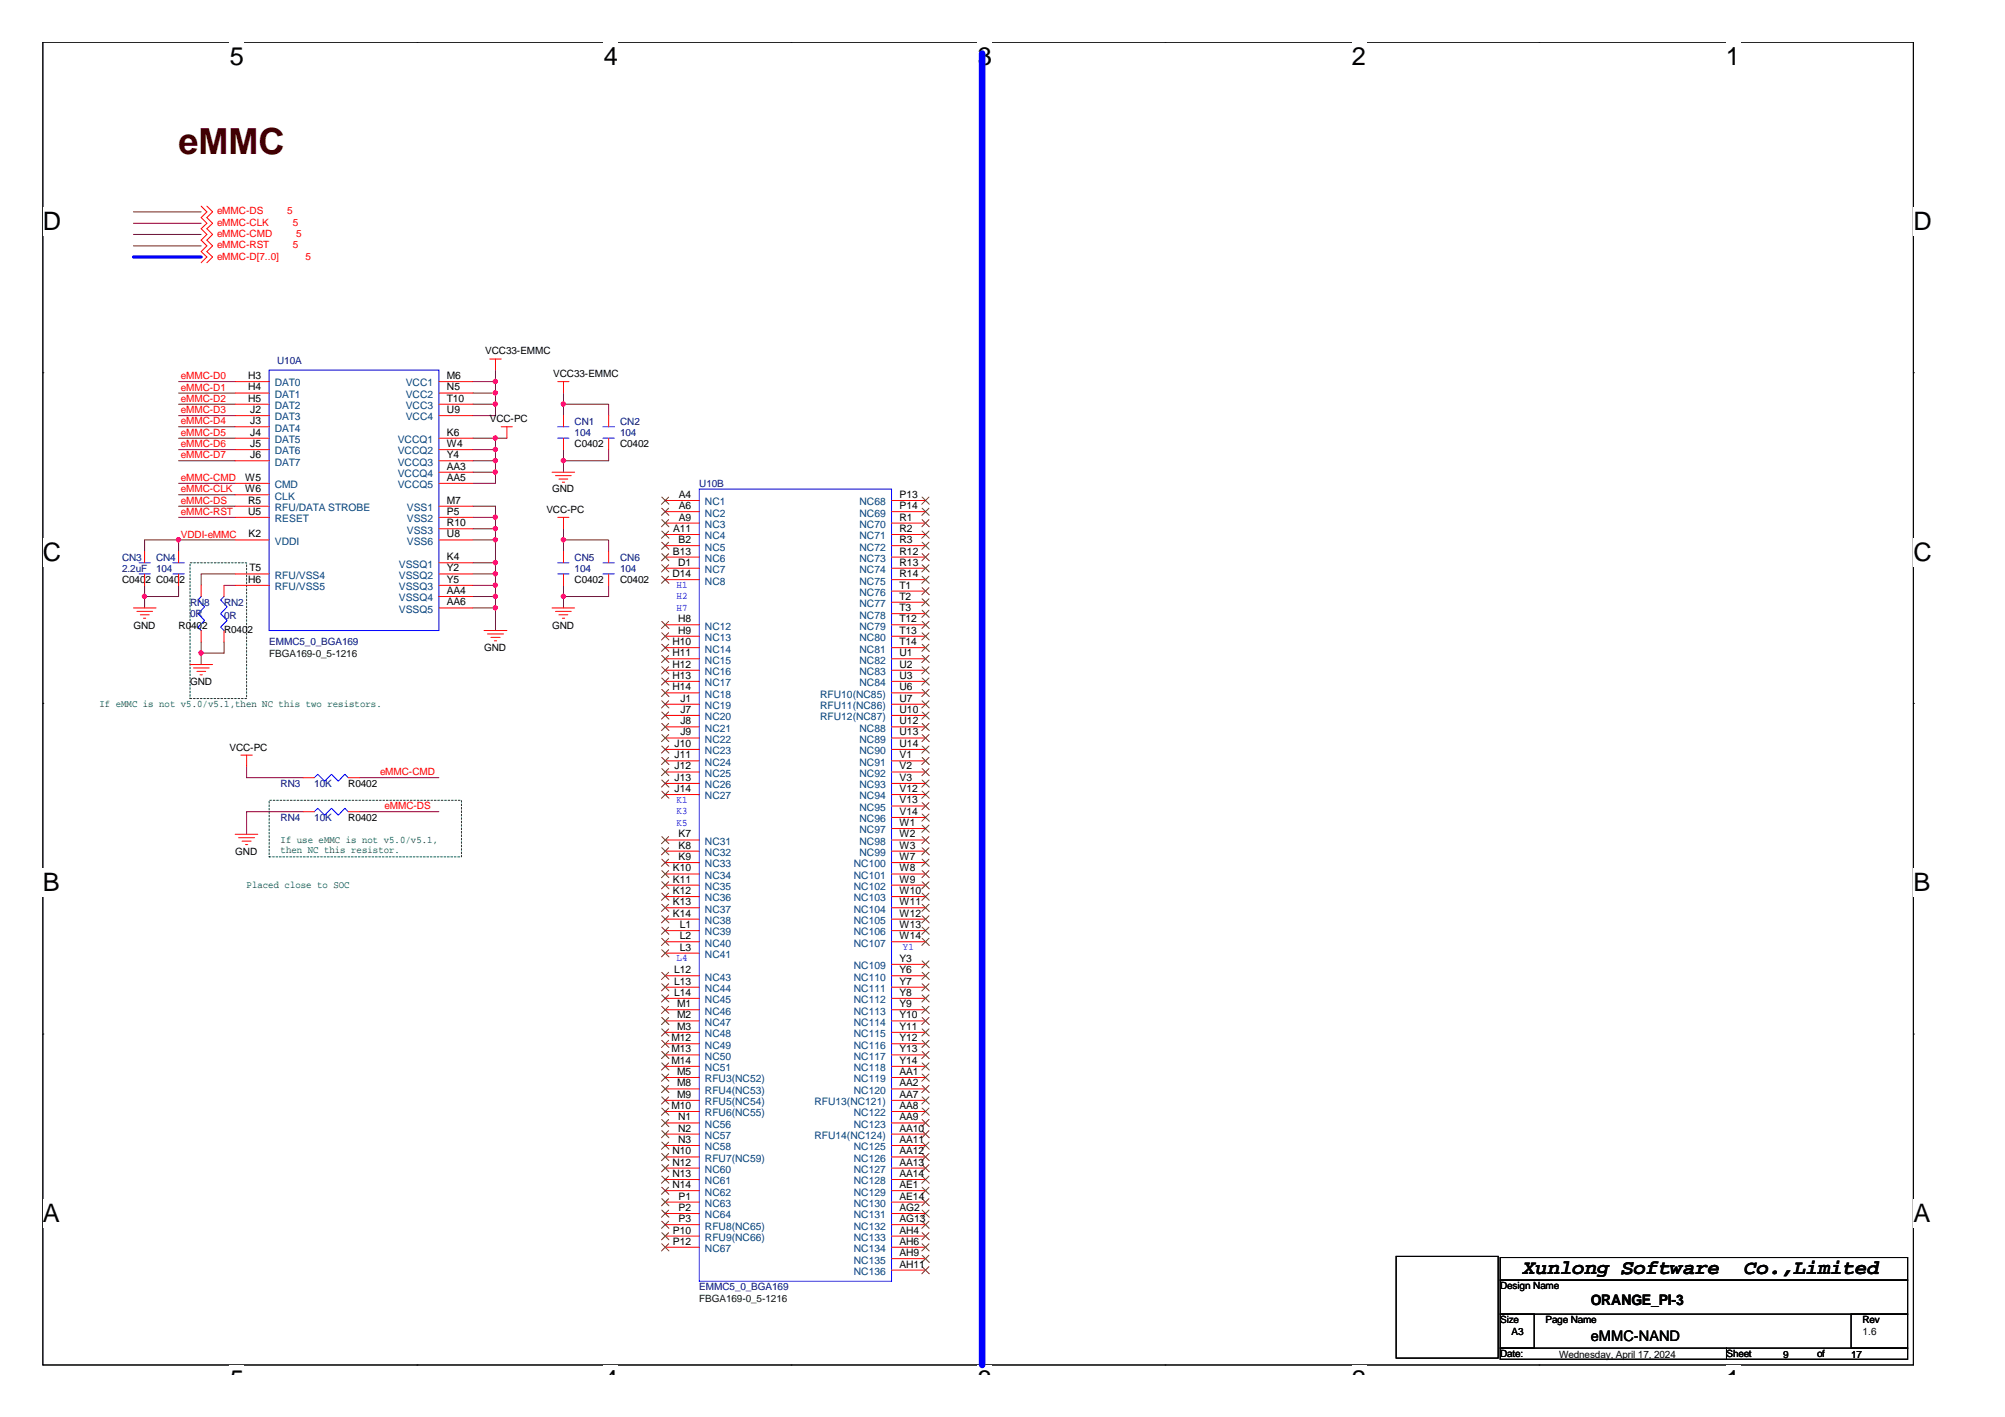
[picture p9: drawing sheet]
<svg xmlns="http://www.w3.org/2000/svg" width="297mm" height="210mm" viewBox="0 0 297 210" stroke-linecap="round" stroke-linejoin="round" font-family="sans-serif">
<path d="M6.3 6.2h277.2v196h-277.1z" fill="none" stroke="#000" stroke-width=".15"/>
<g fill="#fff">
<path d="M34 6.2h2.2v4.3h-2.2z"/>
<path d="M34 202.2h2.2v1.4h-2.2z"/>
</g>
<path d="M61.8 6.2h.1M61.8 202.2h.1" fill="none" stroke="#000" stroke-width=".15"/>
<g fill="#fff">
<path d="M89.5 6.2h2.1v4.3h-2.1z"/>
<path d="M89.5 202.2h2.1v1.4h-2.1z"/>
</g>
<path d="M117.2 6.2h.1M117.2 202.2h.1" fill="none" stroke="#000" stroke-width=".15"/>
<g fill="#fff">
<path d="M144.9 6.2h2.1v4.3h-2.1z"/>
<path d="M144.9 202.2h2.1v1.4h-2.1z"/>
</g>
<path d="M172.6 6.2h.1M172.6 202.2h.1" fill="none" stroke="#000" stroke-width=".15"/>
<g fill="#fff">
<path d="M200.3 6.2h2.1v4.3h-2.1z"/>
<path d="M200.3 202.2h2.1v1.4h-2.1z"/>
</g>
<path d="M228 6.2h.1M228 202.2h.1" fill="none" stroke="#000" stroke-width=".15"/>
<g fill="#fff">
<path d="M255.7 6.2h2.1v4.3h-2.1z"/>
<path d="M255.7 202.2h2.1v1.4h-2.1z"/>
<path d="M6.3 30.7h2.8v4.2h-2.8z"/>
<path d="M283.5 30.7h2.7v4.2h-2.7z"/>
<path d="M6.3 79.7h2.8v4.2h-2.8z"/>
<path d="M283.5 79.7h2.7v4.2h-2.7z"/>
</g>
<path d="M6.3 55.2h.1M283.5 55.2h.1" fill="none" stroke="#000" stroke-width=".15"/>
<g fill="#fff">
<path d="M6.3 128.7h2.6v4.2h-2.6z"/>
<path d="M283.5 128.7h2.5v4.2h-2.5z"/>
</g>
<path d="M6.3 104.2h.1M283.5 104.2h.1" fill="none" stroke="#000" stroke-width=".15"/>
<g fill="#fff">
<path d="M6.3 177.6h2.6v4.3h-2.6z"/>
<path d="M283.5 177.6h2.5v4.3h-2.5z"/>
</g>
<path d="M6.3 153.2h.1M283.5 153.2h.1M206.8 186.1h15.2v15.1h-15.2zM222.2 186.3h60.4v3.3h-60.4zM222.2 189.6h60.4v5.1h-60.4zM222.2 194.7h5.1v5h-5.1zM222.2 199.7h33.6v1.7h-33.6zM255.8 199.7h26.8v1.7h-26.8zM274.2 194.7h8.4v5h-8.4z" fill="none" stroke="#000" stroke-width=".15"/>
<path d="M28.2 83.4h8.3v20.1h-8.3zM39.9 118.5h28.5v8.4h-28.5z" fill="none" stroke="#008000" stroke-width=".15" stroke-dasharray=".3 .3"/>
<path d="M145.5 7.9v194.3" fill="none" stroke="#00f" stroke-width=".97"/>
<g fill="none" stroke="#800040" stroke-width=".15">
<path d="M19.8 36.4h10M19.8 34.7h10M19.8 33.1h10M19.8 31.4h10M26.5 59.9h8.3M26.5 58.2h8.3M26.5 56.5h8.3M70.1 56.5h3.3M70.1 59.9h3.3v1.7h-3.3M70.1 58.2h3.3M73.4 54.8v1.7M73.4 56.5v1.7"/>
<path d="M73.4 58.2v1.7M83.5 59.9v1.7M83.5 58.2v1.7M83.5 59.9h6.7v1.7M26.5 80h-5.1v1.7M26.5 80v1.7M26.5 63.2h8.3M26.5 61.6h8.3M26.5 73.3h8.3M26.5 71.6h8.3M26.5 68.3h8.3M26.5 66.6h8.3"/>
<path d="M26.5 64.9h8.3M26.5 80h8.3M26.5 76.6h8.3M26.5 75h8.3M70.1 69.9h3.3M70.1 68.3h3.3M70.1 66.6h3.3M70.1 80h3.3M70.1 78.3h3.3M70.1 76.6h3.3M70.1 75h3.3v1.6M70.1 64.9h3.3"/>
<path d="M73.4 69.9v1.7h-3.3M73.4 68.3v1.6M73.4 66.6v1.7M73.4 64.9v1.7M73.4 78.3v1.7M73.4 80v3.4M73.4 76.6v1.7M73.4 64.9h1.7M83.5 80v1.7M83.5 66.6v1.7M83.5 78.3v1.7M83.5 68.3v1.6"/>
<path d="M83.5 80h6.7v1.7M90.2 66.6v1.7h-6.7M21.4 86.7v1.7M21.4 88.4v1.7M26.5 86.7v1.7h-5.1M29.8 96.7v1.7M29.8 95.1v1.6M33.2 95.1v1.6h-3.4M33.2 86.7h1.6M34.8 85h-5v1.7M70.1 86.7h3.3M70.1 85h3.3"/>
<path d="M70.1 83.4h3.3M70.1 90.1h3.3M70.1 88.4h3.3M73.4 88.4v1.7M73.4 90.1v3.3M73.4 85v1.7M73.4 86.7v1.7M73.4 83.4v1.6M83.5 86.7v1.7M83.5 88.4v1.7M90.2 86.7v1.7h-6.7M36.5 113.5v1.7h8.4"/>
<path d="M53.3 115.2h11.7M44.9 120.2h-8.4v3.4M53.3 120.2h11.7"/>
</g>
<g fill="#f0f" stroke="#f0f" stroke-width=".15">
<circle cx="73.4" cy="56.5" r=".32"/>
<circle cx="73.4" cy="58.2" r=".32"/>
<circle cx="73.4" cy="68.2" r=".32"/>
<circle cx="73.4" cy="66.6" r=".32"/>
<circle cx="73.4" cy="86.7" r=".32"/>
<circle cx="73.4" cy="85" r=".32"/>
<circle cx="73.4" cy="83.3" r=".32"/>
<circle cx="73.4" cy="76.6" r=".32"/>
<circle cx="73.4" cy="69.9" r=".32"/>
<circle cx="73.4" cy="80" r=".32"/>
<circle cx="73.4" cy="78.3" r=".32"/>
<circle cx="73.4" cy="90" r=".32"/>
<circle cx="73.4" cy="88.3" r=".32"/>
<circle cx="21.4" cy="88.3" r=".32"/>
<circle cx="26.4" cy="80" r=".32"/>
<circle cx="29.8" cy="96.7" r=".32"/>
<circle cx="73.4" cy="59.8" r=".32"/>
<circle cx="73.4" cy="64.9" r=".32"/>
<circle cx="83.5" cy="59.8" r=".32"/>
<circle cx="83.5" cy="68.2" r=".32"/>
<circle cx="83.5" cy="88.3" r=".32"/>
<circle cx="83.5" cy="80" r=".32"/>
</g>
<path d="M19.8 38.1h10" fill="none" stroke="#00f" stroke-width=".47"/>
<g fill="none" stroke="#f00" stroke-width=".15">
<path d="M29.8 30.5l.8 .9-.8 .8 .8 .9-.8 .8 .8 .8-.8 .9 .8 .8-.8 .9 .8 .8-.8 .8M30.6 30.5l.9 .9-.9 .8 .9 .9-.9 .8 .9 .8-.9 .9 .9 .8-.9 .9 .9 .8-.9 .8M34.8 56.5h5.1M34.8 58.2h5.1M34.8 59.9h5.1M65 56.5h5.1M65 58.2h5.1M65 59.9h5.1M72.6 53.2h1.7M73.4 53.2v1.6M82.6 56.5h1.7M83.5 56.5v1.7"/>
<path d="M34.8 61.6h5.1M34.8 63.2h5.1M34.8 64.9h5.1M34.8 66.6h5.1M34.8 68.3h5.1M34.8 80h5.1M34.8 75h5.1M34.8 76.6h5.1M34.8 71.6h5.1M34.8 73.3h5.1M65 64.9h5.1M65 75h5.1"/>
<path d="M65 76.6h5.1M65 78.3h5.1M65 80h5.1M65 61.6h5.1M65 66.6h5.1M65 68.3h5.1M65 69.9h5.1M65 71.6h5.1M74.3 63.2h1.6M75.1 63.2v1.7M81.8 69.9h3.3M82.3 70.5h2.3"/>
<path d="M82.6 76.6h1.7M82.8 71h1.3M83.3 71.4h.4M83.5 76.6v1.7M83.5 64.9v1.7M83.5 61.6v1.6M90.2 64.9v1.7M90.2 61.6v1.6M98.6 74.1h5M98.6 75.8h5M98.6 77.5h5M98.6 79.2h5"/>
<path d="M132.1 74.1h5M132.1 75.8h5M132.1 77.5h5M132.1 79.2h5M19.8 90.1h3.3M20.3 90.6h2.3M20.8 91.1h1.3M21.3 91.6h.3M21.4 85v1.7M21.4 81.7v1.7M26.5 85v1.7M26.5 81.7v1.7"/>
<path d="M28.2 98.4h3.3M28.7 98.9h2.3M29.2 99.5h1.3M29.6 100h.4M29.8 93.4v1.7M29.8 86.7v1.7M33.2 93.4v1.7M33.2 86.7v1.7M34.8 86.7h5.1M34.8 85h5.1M65 83.4h5.1M65 85h5.1"/>
<path d="M65 86.7h5.1M65 88.4h5.1M65 90.1h5.1M71.7 93.4h3.4M72.2 93.9h2.4M72.7 94.4h1.4M73.2 94.9h.4M81.8 90.1h3.3M82.3 90.6h2.3M82.8 91.1h1.3M83.3 91.6h.4M83.5 85v1.7"/>
<path d="M83.5 81.7v1.7M90.2 85v1.7M90.2 81.7v1.7M98.6 80.8h5M98.6 82.5h5M98.6 84.2h5M98.6 85.9h5M98.6 92.6h5M98.6 94.2h5M98.6 95.9h5M98.6 97.6h5M98.6 99.3h5"/>
<path d="M132.1 80.8h5M132.1 82.5h5M132.1 84.2h5M132.1 85.9h5M132.1 87.6h5M132.1 89.2h5M132.1 90.9h5M132.1 92.6h5M132.1 94.2h5M132.1 95.9h5M132.1 97.6h5M132.1 99.3h5"/>
<path d="M35.7 111.9h1.7M36.5 111.9v1.6M44.9 115.2h1.7M51.6 115.2h1.7M98.6 100.9h5M98.6 102.6h5M98.6 104.3h5M98.6 106h5M98.6 107.7h5M98.6 109.3h5M98.6 111h5M98.6 112.7h5"/>
<path d="M98.6 114.4h5M98.6 116h5M98.6 117.7h5M132.1 100.9h5M132.1 102.6h5M132.1 104.3h5M132.1 106h5M132.1 107.7h5M132.1 109.3h5M132.1 111h5M132.1 112.7h5M132.1 114.4h5"/>
<path d="M132.1 116h5M132.1 117.7h5M132.1 119.4h5M34.8 123.6h3.4M35.3 124.1h2.4M35.9 124.6h1.3M36.4 125.1h.3M44.9 120.2h1.7M51.6 120.2h1.7M98.6 124.4h5M98.6 126.1h5M98.6 127.8h5"/>
<path d="M98.6 129.5h5M98.6 131.1h5M98.6 132.8h5M98.6 134.5h5M98.6 136.2h5M98.6 137.9h5M98.6 139.5h5M132.1 121.1h5M132.1 122.7h5M132.1 124.4h5M132.1 126.1h5M132.1 127.8h5"/>
<path d="M132.1 129.5h5M132.1 131.1h5M132.1 132.8h5M132.1 134.5h5M132.1 136.2h5M132.1 137.9h5M132.1 139.5h5M98.6 141.2h5M98.6 144.5h5M98.6 146.2h5M98.6 147.9h5M98.6 149.6h5"/>
<path d="M98.6 151.2h5M98.6 152.9h5M98.6 154.6h5M98.6 156.3h5M98.6 158h5M98.6 159.6h5M132.1 142.8h5M132.1 144.5h5M132.1 146.2h5M132.1 147.9h5M132.1 149.6h5M132.1 151.2h5"/>
<path d="M132.1 152.9h5M132.1 154.6h5M132.1 156.3h5M132.1 158h5M132.1 159.6h5M98.6 161.3h5M98.6 163h5M98.6 164.6h5M98.6 166.3h5M98.6 168h5M98.6 169.7h5M98.6 171.4h5"/>
<path d="M98.6 173h5M98.6 174.7h5M98.6 176.4h5M98.6 178.1h5M98.6 179.8h5M132.1 161.3h5M132.1 163h5M132.1 164.6h5M132.1 166.3h5M132.1 168h5M132.1 169.7h5M132.1 171.4h5"/>
<path d="M132.1 173h5M132.1 174.7h5M132.1 176.4h5M132.1 178.1h5M132.1 179.8h5M98.6 181.4h5M98.6 183.1h5M98.6 184.8h5M132.1 181.4h5M132.1 183.1h5M132.1 184.8h5M132.1 186.5h5"/>
<path d="M132.1 188.1h5"/>
</g>
<g fill="none" stroke="#00f" stroke-width=".15">
<path d="M39.9 54.8h25.1v38.6h-25.1zM82.6 64.9h1.7M82.6 63.2h1.7M89.3 64.9h1.7M89.3 63.2h1.7M103.6 72.4h28.5v117.4h-28.5zM20.6 85h1.7M20.6 83.4h1.7M25.6 85h1.7M25.6 83.4h1.7M29.8 88.4l-.5 .5 1 1-1 1 1 1-1 1 .5 .5M33.2 88.4l-.5 .5 1 1-1 1 1 1-1 1 .5 .5"/>
<path d="M82.6 85h1.7M82.6 83.4h1.7M89.3 85h1.7M89.3 83.4h1.7M46.6 115.2l.5-.5 1 1 1-1 1 1 1-1 .5 .5M46.6 120.2l.5-.5 1 1 1-1 1 1 1-1 .5 .5"/>
</g>
<g fill="none" stroke="#804000" stroke-width=".15">
<path d="M98 73.6l1.1 1.1M98 75.3l1.1 1M98 77l1.1 1M98 78.7l1.1 1M99.1 73.6l-1.1 1.1M99.1 75.3l-1.1 1M99.1 77l-1.1 1M99.1 78.7l-1.1 1M136.6 73.6l1.1 1.1M136.6 75.3l1.1 1M136.6 77l1.1 1M136.6 78.7l1.1 1"/>
<path d="M137.6 75.3l-1 1M137.6 77l-1 1M137.6 73.6l-1 1.1M137.6 78.7l-1 1M98 80.3l1.1 1.1M98 82l1.1 1.1M98 83.7l1.1 1M98 85.4l1.1 1M98 92l1.1 1.1M98 93.7l1.1 1.1M98 95.4l1.1 1.1M98 97.1l1.1 1"/>
<path d="M98 98.8l1.1 1M99.1 80.3l-1.1 1.1M99.1 82l-1.1 1.1M99.1 83.7l-1.1 1M99.1 85.4l-1.1 1M99.1 92l-1.1 1.1M99.1 93.7l-1.1 1.1M99.1 95.4l-1.1 1.1M99.1 97.1l-1.1 1M99.1 98.8l-1.1 1M136.6 80.3l1.1 1.1M136.6 82l1.1 1.1"/>
<path d="M136.6 83.7l1.1 1M136.6 85.4l1.1 1M136.6 87.1l1.1 1M136.6 88.7l1.1 1.1M136.6 90.4l1.1 1.1M136.6 92l1.1 1.1M136.6 93.7l1.1 1.1M136.6 95.4l1.1 1.1M136.6 97.1l1.1 1M136.6 98.8l1.1 1M137.6 85.4l-1 1M137.6 88.7l-1 1.1"/>
<path d="M137.6 92l-1 1.1M137.6 93.7l-1 1.1M137.6 97.1l-1 1M137.6 98.8l-1 1M137.6 80.3l-1 1.1M137.6 82l-1 1.1M137.6 83.7l-1 1M137.6 87.1l-1 1M137.6 90.4l-1 1.1M137.6 95.4l-1 1.1M98 100.4l1.1 1.1M98 102.1l1.1 1.1"/>
<path d="M98 103.8l1.1 1.1M98 105.5l1.1 1M98 107.2l1.1 1M98 108.8l1.1 1.1M98 110.5l1.1 1.1M98 112.2l1.1 1.1M98 113.8l1.1 1.1M98 115.5l1.1 1.1M98 117.2l1.1 1.1M99.1 100.4l-1.1 1.1M99.1 102.1l-1.1 1.1M99.1 103.8l-1.1 1.1"/>
<path d="M99.1 105.5l-1.1 1M99.1 107.2l-1.1 1M99.1 108.8l-1.1 1.1M99.1 110.5l-1.1 1.1M99.1 112.2l-1.1 1.1M99.1 113.8l-1.1 1.1M99.1 115.5l-1.1 1.1M99.1 117.2l-1.1 1.1M136.6 100.4l1.1 1.1M136.6 102.1l1.1 1.1M136.6 103.8l1.1 1.1M136.6 105.5l1.1 1"/>
<path d="M136.6 107.2l1.1 1M136.6 108.8l1.1 1.1M136.6 110.5l1.1 1.1M136.6 112.2l1.1 1.1M136.6 113.8l1.1 1.1M136.6 115.5l1.1 1.1M136.6 117.2l1.1 1.1M136.6 118.9l1.1 1M137.6 100.4l-1 1.1M137.6 102.1l-1 1.1M137.6 105.5l-1 1M137.6 107.2l-1 1"/>
<path d="M137.6 108.8l-1 1.1M137.6 110.5l-1 1.1M137.6 113.8l-1 1.1M137.6 115.5l-1 1.1M137.6 117.2l-1 1.1M137.6 118.9l-1 1M137.6 103.8l-1 1.1M137.6 112.2l-1 1.1M98 123.9l1.1 1.1M98 125.6l1.1 1M98 127.3l1.1 1M98 129l1.1 1"/>
<path d="M98 130.6l1.1 1.1M98 132.3l1.1 1.1M98 134l1.1 1M98 135.7l1.1 1M98 137.3l1.1 1.1M98 139l1.1 1.1M99.1 123.9l-1.1 1.1M99.1 125.6l-1.1 1M99.1 127.3l-1.1 1M99.1 129l-1.1 1M99.1 130.6l-1.1 1.1M99.1 132.3l-1.1 1.1"/>
<path d="M99.1 134l-1.1 1M99.1 135.7l-1.1 1M99.1 137.3l-1.1 1.1M99.1 139l-1.1 1.1M136.6 120.6l1.1 1M136.6 122.2l1.1 1.1M136.6 123.9l1.1 1.1M136.6 125.6l1.1 1M136.6 127.3l1.1 1M136.6 129l1.1 1M136.6 130.6l1.1 1.1M136.6 132.3l1.1 1.1"/>
<path d="M136.6 134l1.1 1M136.6 135.7l1.1 1M136.6 137.3l1.1 1.1M136.6 139l1.1 1.1M137.6 122.2l-1 1.1M137.6 123.9l-1 1.1M137.6 125.6l-1 1M137.6 127.3l-1 1M137.6 130.6l-1 1.1M137.6 132.3l-1 1.1M137.6 134l-1 1M137.6 135.7l-1 1"/>
<path d="M137.6 139l-1 1.1M137.6 120.6l-1 1M137.6 129l-1 1M137.6 137.3l-1 1.1M98 140.7l1.1 1M98 144l1.1 1.1M98 145.7l1.1 1.1M98 147.4l1.1 1M98 149.1l1.1 1M98 150.7l1.1 1.1M98 152.4l1.1 1.1M98 154.1l1.1 1.1"/>
<path d="M98 155.8l1.1 1M98 157.5l1.1 1M98 159.1l1.1 1.1M99.1 140.7l-1.1 1M99.1 144l-1.1 1.1M99.1 145.7l-1.1 1.1M99.1 147.4l-1.1 1M99.1 149.1l-1.1 1M99.1 150.7l-1.1 1.1M99.1 152.4l-1.1 1.1M99.1 154.1l-1.1 1.1M99.1 155.8l-1.1 1"/>
<path d="M99.1 157.5l-1.1 1M99.1 159.1l-1.1 1.1M136.6 142.3l1.1 1.1M136.6 144l1.1 1.1M136.6 145.7l1.1 1.1M136.6 147.4l1.1 1M136.6 149.1l1.1 1M136.6 150.7l1.1 1.1M136.6 152.4l1.1 1.1M136.6 154.1l1.1 1.1M136.6 155.8l1.1 1M136.6 157.5l1.1 1"/>
<path d="M136.6 159.1l1.1 1.1M137.6 142.3l-1 1.1M137.6 144l-1 1.1M137.6 145.7l-1 1.1M137.6 147.4l-1 1M137.6 149.1l-1 1M137.6 150.7l-1 1.1M137.6 152.4l-1 1.1M137.6 154.1l-1 1.1M137.6 155.8l-1 1M137.6 157.5l-1 1M137.6 159.1l-1 1.1"/>
<path d="M98 160.8l1.1 1.1M98 162.5l1.1 1M98 164.1l1.1 1.1M98 165.8l1.1 1.1M98 167.5l1.1 1M98 169.2l1.1 1M98 170.9l1.1 1M98 172.5l1.1 1.1M98 174.2l1.1 1.1M98 175.9l1.1 1M98 177.6l1.1 1M98 179.3l1.1 1"/>
<path d="M99.1 160.8l-1.1 1.1M99.1 162.5l-1.1 1M99.1 164.1l-1.1 1.1M99.1 165.8l-1.1 1.1M99.1 167.5l-1.1 1M99.1 169.2l-1.1 1M99.1 170.9l-1.1 1M99.1 172.5l-1.1 1.1M99.1 174.2l-1.1 1.1M99.1 175.9l-1.1 1M99.1 177.6l-1.1 1M99.1 179.3l-1.1 1"/>
<path d="M136.6 160.8l1.1 1.1M136.6 162.5l1.1 1M136.6 164.1l1.1 1.1M136.6 165.8l1.1 1.1M136.6 167.5l1.1 1M136.6 169.2l1.1 1M136.6 170.9l1.1 1M136.6 172.5l1.1 1.1M136.6 174.2l1.1 1.1M136.6 175.9l1.1 1M136.6 177.6l1.1 1M136.6 179.3l1.1 1"/>
<path d="M137.6 160.8l-1 1.1M137.6 162.5l-1 1M137.6 164.1l-1 1.1M137.6 165.8l-1 1.1M137.6 167.5l-1 1M137.6 169.2l-1 1M137.6 170.9l-1 1M137.6 172.5l-1 1.1M137.6 174.2l-1 1.1M137.6 175.9l-1 1M137.6 177.6l-1 1M137.6 179.3l-1 1"/>
<path d="M98 180.9l1.1 1.1M98 182.6l1.1 1.1M98 184.2l1.1 1.1M99.1 180.9l-1.1 1.1M99.1 182.6l-1.1 1.1M99.1 184.2l-1.1 1.1M136.6 180.9l1.1 1.1M136.6 182.6l1.1 1.1M136.6 184.2l1.1 1.1M136.6 185.9l1.1 1.1M136.6 187.6l1.1 1.1M137.6 180.9l-1 1.1"/>
<path d="M137.6 182.6l-1 1.1M137.6 184.2l-1 1.1M137.6 185.9l-1 1.1M137.6 187.6l-1 1.1"/>
</g>
<text font-size="5.3" fill="#400000" x="26.5" y="22.9">eMMC</text>
<g font-size="3.8">
<text x="34" y="9.6">5</text>
<text x="89.5" y="9.6">4</text>
<text x="144.9" y="9.6">3</text>
<text x="200.3" y="9.6">2</text>
<text x="255.7" y="9.6">1</text>
<text x="6.3" y="34.1">D</text>
<text x="283.5" y="34.1">D</text>
<text x="6.3" y="83.1">C</text>
<text x="283.5" y="83.1">C</text>
<text x="6.3" y="132.1">B</text>
<text x="283.5" y="132.1">B</text>
<text x="6.3" y="181">A</text>
<text x="283.5" y="181">A</text>
<text x="34" y="205.6">5</text>
<text x="89.5" y="205.6">4</text>
<text x="144.9" y="205.6">3</text>
<text x="200.3" y="205.6">2</text>
<text x="255.7" y="205.6">1</text>
</g>
<g font-size="3">
<text x="225.6" y="188.7">Xunlong Software</text>
<text x="258.4" y="188.7">Co.,Limited</text>
</g>
<g font-size="2.2">
<text x="235.7" y="193.4">ORANGE_PI-3</text>
<text x="235.7" y="198.7">eMMC-NAND</text>
</g>
<g font-size="1.5" fill="#f00">
<text x="32.2" y="31.7">eMMC-DS</text>
<text x="32.2" y="33.4">eMMC-CLK</text>
<text x="32.2" y="35.1">eMMC-CMD</text>
<text x="42.5" y="31.7">5</text>
<text x="43.4" y="33.4">5</text>
<text x="43.9" y="35.1">5</text>
<text x="32.2" y="36.8">eMMC-RST</text>
<text x="32.2" y="38.5">eMMC-D[7..0]</text>
<text x="43.4" y="36.8">5</text>
<text x="45.3" y="38.5">5</text>
<text x="26.8" y="59.5">eMMC-D2</text>
<text x="26.8" y="57.9">eMMC-D1</text>
<text x="26.8" y="56.2">eMMC-D0</text>
<text x="26.8" y="62.9">eMMC-D4</text>
<text x="26.8" y="61.2">eMMC-D3</text>
<text x="26.8" y="64.6">eMMC-D5</text>
<text x="26.8" y="71.3">eMMC-CMD</text>
<text x="26.8" y="67.9">eMMC-D7</text>
<text x="26.8" y="66.3">eMMC-D6</text>
<text x="26.8" y="73">eMMC-CLK</text>
<text x="26.8" y="76.3">eMMC-RST</text>
<text x="26.8" y="74.6">eMMC-DS</text>
<text x="26.8" y="79.6">VDDI-eMMC</text>
<text x="56.3" y="114.9">eMMC-CMD</text>
<text x="57" y="119.9">eMMC-DS</text>
</g>
<g font-size="1.5" fill="#000080">
<text x="41.1" y="53.9">U10A</text>
<text x="85.1" y="62.9">CN1</text>
<text x="85.1" y="64.6">104</text>
<text x="91.9" y="62.9">CN2</text>
<text x="91.9" y="64.6">104</text>
<text x="103.6" y="72.2">U10B</text>
<text x="18.1" y="83">CN3</text>
<text x="23.1" y="83">CN4</text>
<text x="85.1" y="83">CN5</text>
<text x="91.9" y="83">CN6</text>
<text x="18.1" y="84.7">2.2uF</text>
<text x="23.1" y="84.7">104</text>
<text x="28.2" y="89.7">RN8</text>
<text x="33.2" y="89.7">RN2</text>
<text x="85.1" y="84.7">104</text>
<text x="91.9" y="84.7">104</text>
<text x="28.2" y="91.4">0R</text>
<text x="33.2" y="91.8">0R</text>
<text x="39.9" y="95.6">EMMC5_0_BGA169</text>
<text x="41.6" y="116.6">RN3</text>
<text x="46.6" y="116.6">10K</text>
<text x="41.6" y="121.6">RN4</text>
<text x="46.6" y="121.6">10K</text>
<text x="103.6" y="191.1">EMMC5_0_BGA169</text>
</g>
<g font-size="1.5">
<text x="71.9" y="52.5">VCC33-EMMC</text>
<text x="36.7" y="56.1">H3</text>
<text x="36.7" y="57.8">H4</text>
<text x="36.7" y="59.5">H5</text>
<text x="66.2" y="56.1">M6</text>
<text x="66.2" y="57.8">N5</text>
<text x="66.2" y="59.5">T10</text>
<text x="82" y="55.9">VCC33-EMMC</text>
<text x="37.1" y="61.2">J2</text>
<text x="37.1" y="62.8">J3</text>
<text x="37.1" y="64.5">J4</text>
<text x="66.2" y="64.5">K6</text>
<text x="66.2" y="61.2">U9</text>
<text x="72.6" y="62.6">VCC-PC</text>
<text x="36.3" y="71.2">W5</text>
<text x="37.1" y="66.2">J5</text>
<text x="37.1" y="67.9">J6</text>
<text x="66.2" y="66.2">W4</text>
<text x="66.2" y="67.9">Y4</text>
<text x="66.2" y="69.6">AA3</text>
<text x="66.2" y="71.2">AA5</text>
<text x="85.1" y="66.3">C0402</text>
<text x="91.9" y="66.3">C0402</text>
<text x="36.3" y="72.9">W6</text>
<text x="36.7" y="74.6">R5</text>
<text x="36.7" y="76.3">U5</text>
<text x="66.2" y="74.6">M7</text>
<text x="66.2" y="76.3">P5</text>
<text x="66.2" y="77.9">R10</text>
<text x="80.9" y="76">VCC-PC</text>
<text x="81.8" y="73">GND</text>
<text x="100.6" y="73.8">A4</text>
<text x="100.6" y="75.4">A6</text>
<text x="100.6" y="77.1">A9</text>
<text x="133.3" y="73.8">P13</text>
<text x="133.3" y="75.4">P14</text>
<text x="133.3" y="77.1">R1</text>
<text x="36.8" y="79.6">K2</text>
<text x="66.2" y="83">K4</text>
<text x="66.2" y="79.6">U8</text>
<text x="99.7" y="82.1">B13</text>
<text x="99.7" y="78.8">A11</text>
<text x="100.5" y="83.8">D1</text>
<text x="100.5" y="80.4">B2</text>
<text x="133.3" y="78.8">R2</text>
<text x="133.3" y="80.4">R3</text>
<text x="133.3" y="82.1">R12</text>
<text x="133.3" y="83.8">R13</text>
<text x="18.1" y="86.4">C0402 C0402</text>
<text x="36.7" y="86.3">H6</text>
<text x="37" y="84.6">T5</text>
<text x="66.2" y="84.6">Y2</text>
<text x="66.2" y="86.3">Y5</text>
<text x="66.2" y="88">AA4</text>
<text x="66.2" y="89.7">AA6</text>
<text x="85.1" y="86.4">C0402</text>
<text x="91.9" y="86.4">C0402</text>
<text x="99.6" y="85.5">D14</text>
<text x="133.3" y="85.5">R14</text>
<text x="133.3" y="87.2">T1</text>
<text x="133.3" y="88.8">T2</text>
<text x="19.8" y="93.1">GND</text>
<text x="26.5" y="93.1">R0402</text>
<text x="33.2" y="93.7">R0402</text>
<text x="81.8" y="93.1">GND</text>
<text x="99.6" y="95.6">H10</text>
<text x="100.5" y="92.2">H8</text>
<text x="100.5" y="93.9">H9</text>
<text x="133.3" y="90.5">T3</text>
<text x="133.3" y="92.2">T12</text>
<text x="133.3" y="93.9">T13</text>
<text x="133.3" y="95.6">T14</text>
<text x="28.2" y="101.5">GND</text>
<text x="71.7" y="96.4">GND</text>
<text x="99.6" y="97.2">H11</text>
<text x="99.6" y="98.9">H12</text>
<text x="99.6" y="100.6">H13</text>
<text x="133.3" y="97.2">U1</text>
<text x="133.3" y="98.9">U2</text>
<text x="133.3" y="100.6">U3</text>
<text x="99.6" y="102.2">H14</text>
<text x="100.8" y="103.9">J1</text>
<text x="100.8" y="105.6">J7</text>
<text x="100.8" y="107.3">J8</text>
<text x="133.3" y="107.3">U12</text>
<text x="133.3" y="102.2">U6</text>
<text x="133.3" y="103.9">U7</text>
<text x="133.3" y="105.6">U10</text>
<text x="34" y="111.2">VCC-PC</text>
<text x="99.9" y="110.6">J10</text>
<text x="99.9" y="112.3">J11</text>
<text x="99.9" y="114">J12</text>
<text x="100.8" y="108.9">J9</text>
<text x="133.3" y="108.9">U13</text>
<text x="133.3" y="110.6">U14</text>
<text x="133.3" y="112.3">V1</text>
<text x="133.3" y="114">V2</text>
<text x="51.6" y="116.6">R0402</text>
<text x="99.9" y="115.7">J13</text>
<text x="99.9" y="117.3">J14</text>
<text x="133.3" y="115.7">V3</text>
<text x="133.3" y="117.3">V12</text>
<text x="133.3" y="119">V13</text>
<text x="51.6" y="121.6">R0402</text>
<text x="100.5" y="124.1">K7</text>
<text x="100.5" y="125.7">K8</text>
<text x="133.3" y="120.7">V14</text>
<text x="133.3" y="122.4">W1</text>
<text x="133.3" y="124.1">W2</text>
<text x="133.3" y="125.7">W3</text>
<text x="34.8" y="126.6">GND</text>
<text x="99.7" y="129.1">K10</text>
<text x="99.7" y="130.7">K11</text>
<text x="100.5" y="127.4">K9</text>
<text x="133.3" y="127.4">W7</text>
<text x="133.3" y="129.1">W8</text>
<text x="133.3" y="130.7">W9</text>
<text x="99.7" y="132.4">K12</text>
<text x="99.7" y="134.1">K13</text>
<text x="99.7" y="135.8">K14</text>
<text x="100.7" y="137.5">L1</text>
<text x="133.3" y="132.4">W10</text>
<text x="133.3" y="134.1">W11</text>
<text x="133.3" y="135.8">W12</text>
<text x="133.3" y="137.5">W13</text>
<text x="100.7" y="139.1">L2</text>
<text x="100.7" y="140.8">L3</text>
<text x="133.3" y="139.1">W14</text>
<text x="133.3" y="142.5">Y3</text>
<text x="99.9" y="144.2">L12</text>
<text x="99.9" y="145.9">L13</text>
<text x="99.9" y="147.5">L14</text>
<text x="100.3" y="149.2">M1</text>
<text x="133.3" y="144.2">Y6</text>
<text x="133.3" y="145.9">Y7</text>
<text x="133.3" y="147.5">Y8</text>
<text x="133.3" y="149.2">Y9</text>
<text x="99.5" y="154.2">M12</text>
<text x="99.5" y="155.9">M13</text>
<text x="100.3" y="150.8">M2</text>
<text x="100.3" y="152.5">M3</text>
<text x="133.3" y="150.8">Y10</text>
<text x="133.3" y="152.5">Y11</text>
<text x="133.3" y="154.2">Y12</text>
<text x="133.3" y="155.9">Y13</text>
<text x="99.5" y="157.6">M14</text>
<text x="100.3" y="159.2">M5</text>
<text x="100.3" y="160.9">M8</text>
<text x="133.3" y="157.6">Y14</text>
<text x="133.3" y="159.2">AA1</text>
<text x="133.3" y="160.9">AA2</text>
<text x="99.5" y="164.3">M10</text>
<text x="100.3" y="162.6">M9</text>
<text x="100.5" y="166">N1</text>
<text x="100.5" y="167.6">N2</text>
<text x="133.3" y="162.6">AA7</text>
<text x="133.3" y="164.3">AA8</text>
<text x="133.3" y="166">AA9</text>
<text x="133.3" y="167.6">AA10</text>
<text x="99.6" y="171">N10</text>
<text x="99.6" y="172.6">N12</text>
<text x="100.5" y="169.3">N3</text>
<text x="133.3" y="169.3">AA11</text>
<text x="133.3" y="171">AA12</text>
<text x="133.3" y="172.6">AA13</text>
<text x="99.6" y="174.3">N13</text>
<text x="99.6" y="176">N14</text>
<text x="100.5" y="177.7">P1</text>
<text x="100.5" y="179.4">P2</text>
<text x="133.3" y="174.3">AA14</text>
<text x="133.3" y="176">AE1</text>
<text x="133.3" y="177.7">AE14</text>
<text x="133.3" y="179.4">AG2</text>
<text x="99.7" y="182.7">P10</text>
<text x="99.7" y="184.4">P12</text>
<text x="100.5" y="181">P3</text>
<text x="133.3" y="181">AG13</text>
<text x="133.3" y="182.7">AH4</text>
<text x="133.3" y="184.4">AH6</text>
<text x="133.3" y="186.1">AH9</text>
<text x="133.3" y="187.8">AH11</text>
<text x="222.2" y="191">Design Name</text>
<text x="222.2" y="196">Size</text>
<text x="223.9" y="197.7">A3</text>
<text x="229" y="196">Page Name</text>
<text x="275.9" y="196">Rev</text>
<text x="275.9" y="197.7">1.6</text>
<text x="222.2" y="201.1">Date:</text>
<text x="231" y="201.2">Wednesday, April 17, 2024</text>
<text x="255.8" y="201.1">Sheet</text>
<text x="264.2" y="201.2">9</text>
<text x="269.2" y="201.1">of</text>
<text x="274.2" y="201.2">17</text>
</g>
<g font-size="1.5" fill="#004080">
<text x="40.7" y="57.2">DAT0</text>
<text x="40.7" y="58.9">DAT1</text>
<text x="60.1" y="57.2">VCC1</text>
<text x="60.1" y="58.9">VCC2</text>
<text x="40.7" y="60.6">DAT2</text>
<text x="40.7" y="62.3">DAT3</text>
<text x="40.7" y="63.9">DAT4</text>
<text x="40.7" y="65.6">DAT5</text>
<text x="58.9" y="65.6">VCCQ1</text>
<text x="60.1" y="60.6">VCC3</text>
<text x="60.1" y="62.3">VCC4</text>
<text x="40.7" y="67.3">DAT6</text>
<text x="40.7" y="69">DAT7</text>
<text x="58.9" y="67.3">VCCQ2</text>
<text x="58.9" y="69">VCCQ3</text>
<text x="58.9" y="70.7">VCCQ4</text>
<text x="40.7" y="75.7">RFU/DATA STROBE</text>
<text x="40.7" y="77.4">RESET</text>
<text x="40.7" y="72.3">CMD</text>
<text x="40.7" y="74">CLK</text>
<text x="58.9" y="72.3">VCCQ5</text>
<text x="60.3" y="75.7">VSS1</text>
<text x="60.3" y="77.4">VSS2</text>
<text x="104.4" y="74.9">NC1</text>
<text x="104.4" y="76.5">NC2</text>
<text x="127.3" y="74.9">NC68</text>
<text x="127.3" y="76.5">NC69</text>
<text x="40.7" y="80.7">VDDI</text>
<text x="60.3" y="79.1">VSS3</text>
<text x="60.3" y="80.7">VSS6</text>
<text x="104.4" y="78.2">NC3</text>
<text x="104.4" y="79.9">NC4</text>
<text x="104.4" y="81.5">NC5</text>
<text x="104.4" y="83.2">NC6</text>
<text x="127.3" y="78.2">NC70</text>
<text x="127.3" y="79.9">NC71</text>
<text x="127.3" y="81.5">NC72</text>
<text x="127.3" y="83.2">NC73</text>
<text x="40.7" y="87.4">RFU/VSS5</text>
<text x="40.7" y="85.7">RFU/VSS4</text>
<text x="59.1" y="84.1">VSSQ1</text>
<text x="59.1" y="85.7">VSSQ2</text>
<text x="59.1" y="87.4">VSSQ3</text>
<text x="59.1" y="89.1">VSSQ4</text>
<text x="104.4" y="84.9">NC7</text>
<text x="104.4" y="86.6">NC8</text>
<text x="127.3" y="84.9">NC74</text>
<text x="127.3" y="86.6">NC75</text>
<text x="127.3" y="88.3">NC76</text>
<text x="127.3" y="89.9">NC77</text>
<text x="59.1" y="90.8">VSSQ5</text>
<text x="104.4" y="93.3">NC12</text>
<text x="104.4" y="95">NC13</text>
<text x="127.3" y="91.6">NC78</text>
<text x="127.3" y="93.3">NC79</text>
<text x="127.3" y="95">NC80</text>
<text x="104.4" y="96.7">NC14</text>
<text x="104.4" y="98.3">NC15</text>
<text x="104.4" y="100">NC16</text>
<text x="104.4" y="101.7">NC17</text>
<text x="127.3" y="96.7">NC81</text>
<text x="127.3" y="98.3">NC82</text>
<text x="127.3" y="100">NC83</text>
<text x="127.3" y="101.7">NC84</text>
<text x="104.4" y="103.3">NC18</text>
<text x="104.4" y="105">NC19</text>
<text x="104.4" y="106.7">NC20</text>
<text x="121.5" y="103.3">RFU10(NC85)</text>
<text x="121.5" y="105">RFU11(NC86)</text>
<text x="121.5" y="106.7">RFU12(NC87)</text>
<text x="104.4" y="108.4">NC21</text>
<text x="104.4" y="110">NC22</text>
<text x="104.4" y="111.7">NC23</text>
<text x="104.4" y="113.4">NC24</text>
<text x="127.3" y="108.4">NC88</text>
<text x="127.3" y="110">NC89</text>
<text x="127.3" y="111.7">NC90</text>
<text x="127.3" y="113.4">NC91</text>
<text x="104.4" y="115.1">NC25</text>
<text x="104.4" y="116.8">NC26</text>
<text x="104.4" y="118.4">NC27</text>
<text x="127.3" y="115.1">NC92</text>
<text x="127.3" y="116.8">NC93</text>
<text x="127.3" y="118.4">NC94</text>
<text x="104.4" y="125.2">NC31</text>
<text x="127.3" y="120.1">NC95</text>
<text x="127.3" y="121.8">NC96</text>
<text x="127.3" y="123.5">NC97</text>
<text x="127.3" y="125.2">NC98</text>
<text x="104.4" y="126.8">NC32</text>
<text x="104.4" y="128.5">NC33</text>
<text x="104.4" y="130.2">NC34</text>
<text x="104.4" y="131.8">NC35</text>
<text x="126.5" y="128.5">NC100</text>
<text x="126.5" y="130.2">NC101</text>
<text x="126.5" y="131.8">NC102</text>
<text x="127.3" y="126.8">NC99</text>
<text x="104.4" y="133.5">NC36</text>
<text x="104.4" y="135.2">NC37</text>
<text x="104.4" y="136.9">NC38</text>
<text x="126.5" y="133.5">NC103</text>
<text x="126.5" y="135.2">NC104</text>
<text x="126.5" y="136.9">NC105</text>
<text x="104.4" y="138.6">NC39</text>
<text x="104.4" y="140.2">NC40</text>
<text x="104.4" y="141.9">NC41</text>
<text x="126.5" y="138.6">NC106</text>
<text x="126.5" y="140.2">NC107</text>
<text x="126.5" y="143.6">NC109</text>
<text x="104.4" y="145.3">NC43</text>
<text x="104.4" y="147">NC44</text>
<text x="104.4" y="148.6">NC45</text>
<text x="126.5" y="145.3">NC110</text>
<text x="126.5" y="147">NC111</text>
<text x="126.5" y="148.6">NC112</text>
<text x="104.4" y="150.3">NC46</text>
<text x="104.4" y="151.9">NC47</text>
<text x="104.4" y="153.6">NC48</text>
<text x="104.4" y="155.3">NC49</text>
<text x="126.5" y="150.3">NC113</text>
<text x="126.5" y="151.9">NC114</text>
<text x="126.5" y="153.6">NC115</text>
<text x="126.5" y="155.3">NC116</text>
<text x="104.4" y="157">NC50</text>
<text x="104.4" y="158.7">NC51</text>
<text x="104.4" y="160.3">RFU3(NC52)</text>
<text x="126.5" y="157">NC117</text>
<text x="126.5" y="158.7">NC118</text>
<text x="126.5" y="160.3">NC119</text>
<text x="104.4" y="162">RFU4(NC53)</text>
<text x="104.4" y="163.7">RFU5(NC54)</text>
<text x="104.4" y="165.4">RFU6(NC55)</text>
<text x="104.4" y="167.1">NC56</text>
<text x="120.6" y="163.7">RFU13(NC121)</text>
<text x="126.5" y="162">NC120</text>
<text x="126.5" y="165.4">NC122</text>
<text x="126.5" y="167.1">NC123</text>
<text x="104.4" y="168.7">NC57</text>
<text x="104.4" y="170.4">NC58</text>
<text x="104.4" y="172.1">RFU7(NC59)</text>
<text x="104.4" y="173.8">NC60</text>
<text x="120.6" y="168.7">RFU14(NC124)</text>
<text x="126.5" y="170.4">NC125</text>
<text x="126.5" y="172.1">NC126</text>
<text x="126.5" y="173.8">NC127</text>
<text x="104.4" y="175.4">NC61</text>
<text x="104.4" y="177.1">NC62</text>
<text x="104.4" y="178.8">NC63</text>
<text x="126.5" y="175.4">NC128</text>
<text x="126.5" y="177.1">NC129</text>
<text x="126.5" y="178.8">NC130</text>
<text x="104.4" y="180.5">NC64</text>
<text x="104.4" y="182.1">RFU8(NC65)</text>
<text x="104.4" y="183.8">RFU9(NC66)</text>
<text x="104.4" y="185.5">NC67</text>
<text x="126.5" y="180.5">NC131</text>
<text x="126.5" y="182.1">NC132</text>
<text x="126.5" y="183.8">NC133</text>
<text x="126.5" y="185.5">NC134</text>
<text x="126.5" y="187.2">NC135</text>
<text x="126.5" y="188.9">NC136</text>
</g>
<g font-size="1.5" fill="#00f">
<text x="100.2" y="87.1">H1</text>
<text x="100.2" y="88.8">H2</text>
<text x="100.2" y="90.4">H7</text>
<text x="100.2" y="118.9">K1</text>
<text x="100.2" y="120.6">K3</text>
<text x="100.2" y="122.3">K5</text>
<text x="100.2" y="142.4">L4</text>
<text x="133.8" y="140.7">Y1</text>
</g>
<g font-size="1.5" fill="#004000">
<text x="39.9" y="97.3">FBGA169-0_5-1216</text>
<text x="103.6" y="192.8">FBGA169-0_5-1216</text>
</g>
<g font-size="1.5" fill="#008000">
<text x="14.7" y="104.7">If eMMC is not v5.0/v5.1,then NC this two resistors.</text>
<text x="41.6" y="124.8">If use eMMC is not v5.0/v5.1,</text>
<text x="36.5" y="131.5">Placed close to SOC</text>
<text x="41.6" y="126.3">then NC this resistor.</text>
</g>
</svg>
